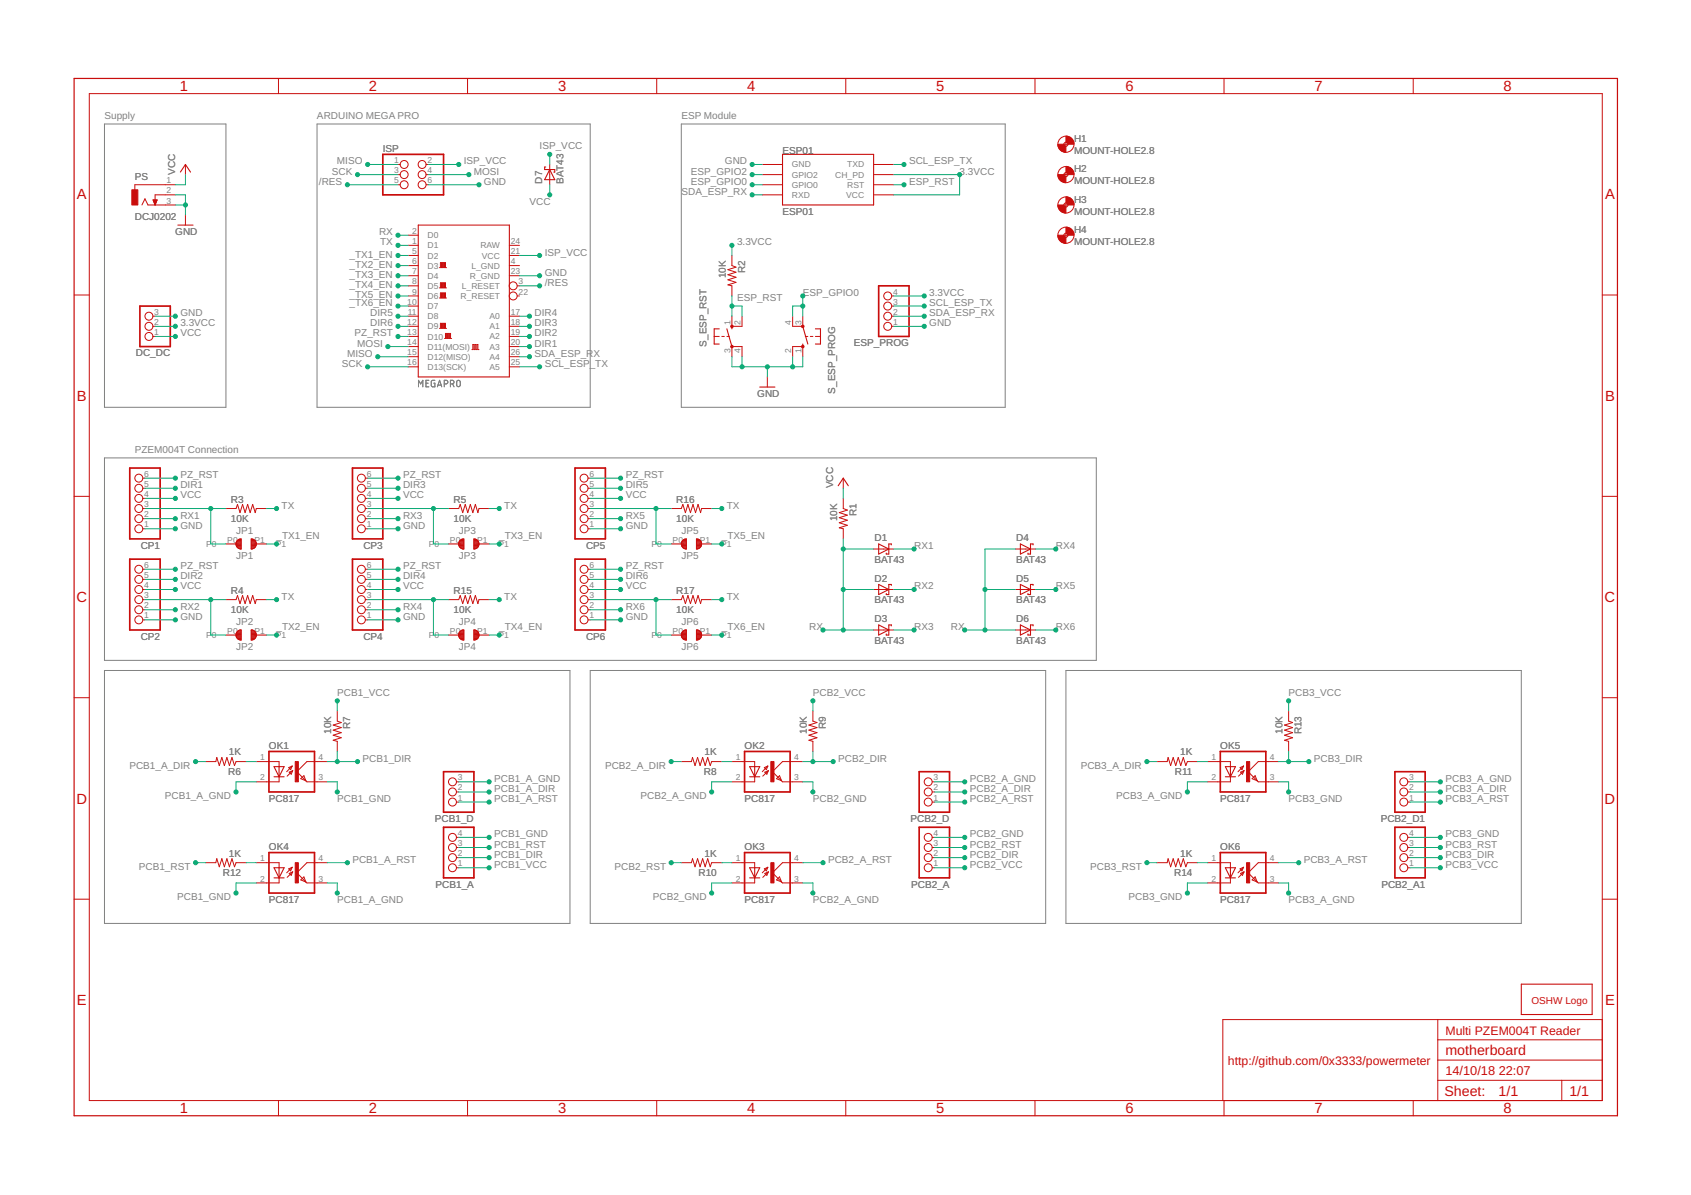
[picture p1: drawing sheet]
<svg xmlns="http://www.w3.org/2000/svg" width="297mm" height="210mm" viewBox="0 0 297 210" stroke-linecap="round" stroke-linejoin="round" font-family="sans-serif">
<g fill="none" stroke="#808080" stroke-width=".18">
<path d="M18.4 21.8h21.3v49.7h-21.3zM55.7 21.8h48v49.7h-48zM119.7 21.8h56.9v49.7h-56.9zM73.5 67.9v-1.1l.4 .6 .4-.6v1.1M74.8 67.3h.4M75.3 66.8h-.5v1.1h.5M76.4 66.8l-.6 .1v.8l.1 .2h.5v-.6h-.2M76.8 67.9l.4-1.1 .4 1.1M76.9 67.6h.6M78 67.4l.6-.1v-.4l-.6-.1v1.1M79.1 67.4l.6-.1 .1-.2-.2-.3h-.5v1.1M79.5 67.4l.3 .5"/>
<path d="M80.3 66.9l.3-.1 .3 .3v.5l-.3 .3-.4-.1zM18.4 80.4h174.2v35.6h-174.2zM18.4 117.8h81.7v44.4h-81.7zM103.7 117.8h80v44.4h-80zM187.2 117.8h80v44.4h-80z"/>
</g>
<g fill="none" stroke="#c90d0c" stroke-width=".18">
<path d="M15.7 16.4h265.8v176.9h-265.8zM48.9 13.8v2.6M82.1 13.8v2.6M115.4 13.8v2.6M148.6 13.8v2.6M181.8 13.8v2.6M215 13.8v2.6M248.2 13.8v2.6M24.9 36l.6-1.1 .5 1.1h4.8M26.9 35.1h.7l-.4 .9zM26.9 35.2h.7M27 35.3h.5"/>
<path d="M27 35.4h.5M27.1 35.5h.3M27.1 35.6h.3M27.1 35.7h.3M27.1 35.8h.2M27.2 35.8h.1M27.2 35.9h.1M27.2 36h.1M30.8 32.4h-7.1v.9M30.8 34.2h-3.6v1.8M32.6 28.9v1.8M32.6 37.8v1.7"/>
<path d="M69.9 28.9h.4M69.9 30.7h.4M69.9 32.4h.4M74.8 28.9h.4M74.8 30.7h.4M74.8 32.4h.4M96.6 28.9v3.5M133.9 28.9h3.6M133.9 30.7h3.6M133.9 32.4h3.6M133.9 34.2h3.6M153.5 28.9h3.5"/>
<path d="M153.5 30.7h3.5M153.5 32.4h3.5M153.5 34.2h3.5M186.9 30.7h.7M186.9 36h.7M186.9 25.3h.7M187.2 25v.7M187.2 30.3v.7M187.2 35.6v.7M13 51.8h2.7M26.8 55.5h.4M26.8 57.3h.4"/>
<path d="M26.8 59.1h.4M71.7 41.3h1.8M71.7 43.1h1.8M71.7 44.9h1.8M71.7 46.7h1.8M71.7 48.4h1.8M71.7 50.2h1.8M71.7 52h1.8M71.7 53.8h1.8M71.7 55.5h1.8M71.7 57.3h1.8M71.7 59.1h1.8"/>
<path d="M77.2 47h.2v-.9h.2v.9h.1v-.9h.2v.9h.2v-.9h.2v.9h.1M77.2 50.6h.2v-.9h.2v.9h.1v-.9h.2v.9h.2v-.9h.2v.9h.1M77.2 52.3h.2v-.8h.2v.8h.1v-.8h.2v.8h.2v-.8h.2v.8h.1M77.2 57.7h.2v-.9h.2v.9h.1v-.9h.2v.9h.2v-.9h.2v.9h.1M78.1 59.5h.2v-.9h.1v.9h.2v-.9h.2v.9h.2v-.9h.1v.9h.2M89.5 43.1h1.7M89.5 44.9h1.7M89.5 46.7h1.7M89.5 48.4h1.7M89.5 55.5h1.7M89.5 57.3h1.7M89.5 59.1h1.7"/>
<path d="M90.8 50.2h.4M90.8 52h.4M125.5 59.1h.8M126.8 59.1h.4M127.7 59.1h.4M128.6 55.5v1.8h1.7v-1.8M128.6 44.9v1.8l.7 .2-1.4 .5 1.4 .4-1.4 .5 1.4 .4-1.4 .4 1.4 .5-1.4 .4 .7 .2v1.8M139.2 55.5v1.8h1.8v-1.8M141.5 59.1h.4M142.3 59.1h.5M143.2 59.1h.9M156.6 52h.4"/>
<path d="M156.6 53.8h.4M156.6 55.5h.4M156.6 57.3h.4M186.9 41.3h.7M187.2 41v.7M281.5 51.8h2.6M71.7 60.9h1.8M71.7 62.7h1.8M71.7 64.4h1.8M82.9 61.4h.2v-.9h.1v.9h.2v-.9h.2v.9h.2v-.9h.1v.9h.2M89.5 60.9h1.7M89.5 62.7h1.7"/>
<path d="M89.5 64.4h1.7M128.6 62.7v-1.8h1.7v1.8M134.8 66.2v1.8M139.2 62.7v-1.8h1.8v1.8M13 87.2h2.7M25.1 92.9h.4M25.1 91.1h.4M25.1 89.3h.4M25.1 87.5h.4M25.1 85.8h.4M25.1 84h.4M25.1 100h.4"/>
<path d="M39.7 89.3h1.8l.2-.7 .5 1.4 .4-1.4 .5 1.4 .4-1.4 .4 1.4 .5-1.4 .4 1.4 .2-.7h1.8M64.2 92.9h.4M64.2 91.1h.4M64.2 89.3h.4M64.2 87.5h.4M64.2 85.8h.4M64.2 84h.4M64.2 100h.4M78.8 89.3h1.8l.2-.7 .5 1.4 .4-1.4 .5 1.4 .4-1.4 .5 1.4 .4-1.4 .4 1.4 .2-.7h1.8M103.3 92.9h.4M103.3 91.1h.4M103.3 89.3h.4"/>
<path d="M103.3 87.5h.4M103.3 85.8h.4M103.3 84h.4M103.3 100h.4M117.9 89.3h1.8l.3-.7 .4 1.4 .4-1.4 .5 1.4 .4-1.4 .5 1.4 .4-1.4 .5 1.4 .1-.7h1.8M148.1 84v1.8M148.1 87.5v1.8l.7 .3-1.4 .4 1.4 .5-1.4 .4 1.4 .5-1.4 .4 1.4 .5-1.4 .4 .7 .2v1.8M153.5 96.4h3.5M178.4 96.4h3.5M281.5 87.2h2.6M25.1 108.9h.4M25.1 107.1h.4"/>
<path d="M25.1 105.3h.4M25.1 103.5h.4M25.1 101.8h.4M39.7 105.3h1.8l.2-.7 .5 1.4 .4-1.4 .5 1.4 .4-1.4 .4 1.4 .5-1.4 .4 1.4 .2-.7h1.8M64.2 108.9h.4M64.2 107.1h.4M64.2 105.3h.4M64.2 103.5h.4M64.2 101.8h.4M78.8 105.3h1.8l.2-.7 .5 1.4 .4-1.4 .5 1.4 .4-1.4 .5 1.4 .4-1.4 .4 1.4 .2-.7h1.8M103.3 108.9h.4M103.3 107.1h.4"/>
<path d="M103.3 105.3h.4M103.3 103.5h.4M103.3 101.8h.4M117.9 105.3h1.8l.3-.7 .4 1.4 .4-1.4 .5 1.4 .4-1.4 .5 1.4 .4-1.4 .5 1.4 .1-.7h1.8M153.5 103.5h3.5M153.5 110.7h3.5M178.4 103.5h3.5M178.4 110.7h3.5M13 122.6h2.7M36.1 133.8h1.8l.2-.7 .4 1.4 .5-1.4 .4 1.4 .5-1.4 .4 1.4 .4-1.4 .5 1.4 .3-.7h1.7M45 133.8h4v.9M49 136.4v.9h-4"/>
<path d="M50.7 134.8l.6-.2-.2 .6zM50.8 135.6l.6-.2-.2 .6zM51.3 134.6l-.9 1M51.4 135.4l-1 .9M52.8 136.8l.6-.6 .3 .9zM57.5 133.8h-3.6l-1.8 1.8 1.8 1.7h3.6M59.2 124.9v1.8l.7 .2-1.4 .5 1.4 .4-1.4 .4 1.4 .5-1.4 .4 1.4 .5-1.4 .4 .7 .2v1.8M80.2 137.3h.4M80.2 139.1h.4M119.7 133.8h1.8l.1-.7 .5 1.4 .4-1.4 .5 1.4 .4-1.4 .5 1.4 .4-1.4 .5 1.4 .2-.7h1.8M128.6 133.8h4v.9M132.6 136.4v.9h-4"/>
<path d="M134.3 134.8l.6-.2-.3 .6zM134.3 135.6l.7-.2-.3 .6zM134.9 134.6l-1 1M135 135.4l-1 .9M136.4 136.8l.5-.6 .4 .9zM137.3 137.1l.2 .2h3.5M141 133.8h-3.5l-1.8 1.8 1.6 1.5M142.8 124.9v1.8l.7 .2-1.4 .5 1.4 .4-1.4 .4 1.4 .5-1.4 .4 1.4 .5-1.4 .4 .7 .2v1.8M163.7 137.3h.4M163.7 139.1h.4M203.2 133.8h1.8l.2-.7 .4 1.4 .5-1.4 .4 1.4 .5-1.4 .4 1.4 .5-1.4 .4 1.4 .3-.7h1.8M212.1 133.8h4v.9"/>
<path d="M216.1 136.4v.9h-4M217.8 134.8l.6-.2-.2 .6zM217.9 135.6l.6-.2-.3 .6zM218.4 134.6l-.9 1M218.5 135.4l-.9 .9M220.5 136.2l.3 .9-.9-.3zM224.6 133.8h-3.6l-1.8 1.8 1.8 1.7h3.6M226.4 124.9v1.8l.7 .2-1.5 .5 1.5 .4-1.5 .4 1.5 .5-1.5 .4 1.5 .5-1.5 .4 .8 .2v1.8M247.3 137.3h.4M247.3 139.1h.4M281.5 122.6h2.6M13 157.9h2.7"/>
<path d="M36.1 151.5h1.8l.2-.7 .4 1.5 .5-1.5 .4 1.5 .5-1.5 .4 1.5 .4-1.5 .5 1.5 .3-.8h1.7M45 151.5h4v.9M49 154.2v.9h-4M50.7 152.6l.6-.3-.2 .7zM50.8 153.4l.6-.3-.2 .7zM51.3 152.3l-.9 1M51.4 153.1l-1 1M52.8 154.6l.6-.6 .3 .9zM53.7 154.9l.2 .2h3.6M57.5 151.5h-3.6l-1.8 1.8 1.6 1.6M80.2 140.9h.4M80.2 152.4h.4"/>
<path d="M80.2 150.6h.4M80.2 148.9h.4M80.2 147.1h.4M119.7 151.5h1.8l.1-.7 .5 1.5 .4-1.5 .5 1.5 .4-1.5 .5 1.5 .4-1.5 .5 1.5 .2-.8h1.8M128.6 151.5h4v.9M132.6 154.2v.9h-4M134.3 152.6l.6-.3-.3 .7zM134.3 153.4l.7-.3-.3 .7zM134.9 152.3l-1 1M135 153.1l-1 1M136.9 154l.4 .9-.9-.3zM141 151.5h-3.5l-1.8 1.8 1.8 1.8h3.5"/>
<path d="M163.7 140.9h.4M163.7 152.4h.4M163.7 150.6h.4M163.7 148.9h.4M163.7 147.1h.4M203.2 151.5h1.8l.2-.7 .4 1.5 .5-1.5 .4 1.5 .5-1.5 .4 1.5 .5-1.5 .4 1.5 .3-.8h1.8M212.1 151.5h4v.9M216.1 154.2v.9h-4M217.8 152.6l.6-.3-.2 .7zM217.9 153.4l.6-.3-.3 .7zM218.4 152.3l-.9 1M218.5 153.1l-.9 1"/>
<path d="M219.9 154.6l.6-.6 .3 .9zM220.8 154.9l.2 .2h3.6M224.6 151.5h-3.6l-1.8 1.8 1.6 1.6M247.3 140.9h.4M247.3 152.4h.4M247.3 150.6h.4M247.3 148.9h.4M247.3 147.1h.4M281.5 157.9h2.6M252.6 179.1v14.2M281.5 179.1h-66.7v14.2M48.9 193.3v2.7"/>
<path d="M82.1 193.3v2.7M115.4 193.3v2.7M148.6 193.3v2.7M181.8 193.3v2.7M215 193.3v2.7M248.2 193.3v2.7M252.6 189.8h28.9M252.6 186.2h28.9M252.6 182.6h28.9M274.3 189.8v3.5"/>
<circle cx="71" cy="28.9" r=".7"/>
<circle cx="71" cy="32.4" r=".7"/>
<circle cx="71" cy="30.7" r=".7"/>
<circle cx="74.1" cy="28.9" r=".7"/>
<circle cx="74.1" cy="30.7" r=".7"/>
<circle cx="74.1" cy="32.4" r=".7"/>
<circle cx="187.2" cy="25.3" r="1.42"/>
<circle cx="187.2" cy="30.7" r="1.42"/>
<circle cx="187.2" cy="36" r="1.42"/>
<circle cx="187.2" cy="25.3" r=".36"/>
<circle cx="187.2" cy="30.7" r=".36"/>
<circle cx="187.2" cy="36" r=".36"/>
<circle cx="26.2" cy="55.5" r=".7"/>
<circle cx="26.2" cy="57.3" r=".7"/>
<circle cx="26.2" cy="59.1" r=".7"/>
<circle cx="90.1" cy="50.2" r=".7"/>
<circle cx="90.1" cy="52" r=".7"/>
<circle cx="155.9" cy="55.5" r=".7"/>
<circle cx="155.9" cy="52" r=".7"/>
<circle cx="155.9" cy="57.3" r=".7"/>
<circle cx="155.9" cy="53.8" r=".7"/>
<circle cx="187.2" cy="41.3" r="1.42"/>
<circle cx="187.2" cy="41.3" r=".36"/>
<circle cx="24.4" cy="91.1" r=".7"/>
<circle cx="24.4" cy="100" r=".7"/>
<circle cx="24.4" cy="89.3" r=".7"/>
<circle cx="24.4" cy="92.9" r=".7"/>
<circle cx="24.4" cy="87.5" r=".7"/>
<circle cx="24.4" cy="84" r=".7"/>
<circle cx="24.4" cy="85.8" r=".7"/>
<circle cx="63.5" cy="100" r=".7"/>
<circle cx="63.5" cy="91.1" r=".7"/>
<circle cx="63.5" cy="92.9" r=".7"/>
<circle cx="63.5" cy="87.5" r=".7"/>
<circle cx="63.5" cy="89.3" r=".7"/>
<circle cx="63.5" cy="84" r=".7"/>
<circle cx="63.5" cy="85.8" r=".7"/>
<circle cx="102.6" cy="91.1" r=".7"/>
<circle cx="102.6" cy="100" r=".7"/>
<circle cx="102.6" cy="87.5" r=".7"/>
<circle cx="102.6" cy="92.9" r=".7"/>
<circle cx="102.6" cy="89.3" r=".7"/>
<circle cx="102.6" cy="85.8" r=".7"/>
<circle cx="102.6" cy="84" r=".7"/>
<circle cx="24.4" cy="108.9" r=".7"/>
<circle cx="24.4" cy="101.8" r=".7"/>
<circle cx="24.4" cy="105.3" r=".7"/>
<circle cx="24.4" cy="107.1" r=".7"/>
<circle cx="24.4" cy="103.5" r=".7"/>
<circle cx="63.5" cy="105.3" r=".7"/>
<circle cx="63.5" cy="103.5" r=".7"/>
<circle cx="63.5" cy="108.9" r=".7"/>
<circle cx="63.5" cy="107.1" r=".7"/>
<circle cx="63.5" cy="101.8" r=".7"/>
<circle cx="102.6" cy="108.9" r=".7"/>
<circle cx="102.6" cy="105.3" r=".7"/>
<circle cx="102.6" cy="103.5" r=".7"/>
<circle cx="102.6" cy="107.1" r=".7"/>
<circle cx="102.6" cy="101.8" r=".7"/>
<circle cx="79.5" cy="139.1" r=".7"/>
<circle cx="79.5" cy="137.3" r=".7"/>
<circle cx="163" cy="139.1" r=".7"/>
<circle cx="163" cy="137.3" r=".7"/>
<circle cx="246.6" cy="139.1" r=".7"/>
<circle cx="246.6" cy="137.3" r=".7"/>
<circle cx="79.5" cy="147.1" r=".7"/>
<circle cx="79.5" cy="152.4" r=".7"/>
<circle cx="79.5" cy="140.9" r=".7"/>
<circle cx="79.5" cy="150.6" r=".7"/>
<circle cx="79.5" cy="148.9" r=".7"/>
<circle cx="163" cy="152.4" r=".7"/>
<circle cx="163" cy="140.9" r=".7"/>
<circle cx="163" cy="147.1" r=".7"/>
<circle cx="163" cy="148.9" r=".7"/>
<circle cx="163" cy="150.6" r=".7"/>
<circle cx="246.6" cy="148.9" r=".7"/>
<circle cx="246.6" cy="152.4" r=".7"/>
<circle cx="246.6" cy="150.6" r=".7"/>
<circle cx="246.6" cy="147.1" r=".7"/>
<circle cx="246.6" cy="140.9" r=".7"/>
</g>
<path d="M13 13.8h271.1v182.2h-271.1z" fill="none" stroke="#c90d0c" stroke-width=".21"/>
<g fill="none" stroke="#c90d0c" stroke-width=".19">
<path d="M31.2 39.5h2.7M31.7 30.2l.9-1.3 .9 1.3M73.5 39.5h16v26.7h-16zM95.9 29.3h-.2v.5h1.8v.4h-.2M96.6 29.8l.9 1.8h-1.8zM137.5 27.1h16v8.9h-16zM126.3 57.8h-.8v2.6h.8M127.7 57.8l.9 3.1M128.6 57.3v.5M141 57.3l.9 3.1M143.2 57.8h.9v2.6h-.9M133.5 68h2.6"/>
<path d="M141 60.4v.5M39.7 95.5h2.1M41.5 95.7a.91 .91 0 0 1 .9-1v1.7l-.6-.2-.3-.4M41.5 95.7v.1M41.5 95.7h.9M41.5 95.5h.9M41.5 95.4h.9M41.5 95.8h.9M41.5 95.2h.9M41.6 95.9h.8M41.6 95.1h.8M41.7 96.1h.7"/>
<path d="M41.7 94.9h.7M41.8 96.2h.6M41.9 94.8h.5M42.1 96.4h.3M44.1 96.4h.3M44.1 96.2h.6M44.1 96.1h.7M44.1 95.9h.8M44.1 95.8h.9M44.1 95.7h.9M44.1 95.5h.9M44.1 95.4h.9"/>
<path d="M44.1 95.2h.9M44.1 95.1h.8M44.1 94.9h.7M44.1 94.8h.5M44.7 95.5h2.1M45 95.4l-.3-.5-.6-.2v1.7l.6-.2 .3-.4M45 95.4v.3M45 95.7v.1M78.8 95.5h2.1M80.6 95.7h.9M80.6 95.5h.9M80.6 95.4h.9"/>
<path d="M80.6 95.4l.2-.4 .4-.3h.3v1.7l-.6-.2-.3-.4M80.6 95.7v.1M80.6 95.4v.3M80.6 95.8h.9M80.6 95.2h.9M80.7 95.9h.8M80.7 95.1h.8M80.8 96.1h.7M80.8 94.9h.7M80.9 96.2h.6M81 94.8h.5M81.2 96.4h.3"/>
<path d="M83.2 96.4h.3M83.2 96.2h.6M83.2 96.1h.7M83.2 95.9h.8M83.2 95.8h.9M83.2 95.7h.9M83.2 95.5h.9M83.2 95.4h.9M83.2 95.2h.9M83.2 95.1h.8M83.2 94.9h.7M83.2 94.8h.5"/>
<path d="M83.7 94.8l-.5-.1v1.7l.6-.2 .3-.4M83.7 94.8l.4 .6M83.8 95.5h2.1M84.1 95.4v.3M84.1 95.7v.1M117.9 95.5h2.1M119.7 95.5h.9M119.7 95.7h.9M119.7 95.4h.9M119.7 95.4v.3M119.7 95.8h.9M119.7 95.2h.9"/>
<path d="M119.8 95.9h.8M119.8 95.1h.8M119.9 96.1h.7M119.9 94.9h.7M120 96.2h.6M120.1 94.8h.5M120.1 94.8l.5-.1v1.7a.88 .88 0 0 1-.9-.7M120.1 94.8l-.4 .6M120.3 96.4h.3M122.3 96.4h.3M122.3 96.2h.6M122.3 96.1h.7"/>
<path d="M122.3 95.9h.8M122.3 95.8h.9M122.3 95.7h.9M122.3 95.5h.9M122.3 95.4h.9M122.3 95.2h.9M122.3 95.1h.8M122.3 94.9h.7M122.3 94.8h.5M122.9 95.5h2.1M123.2 95.4l-.3-.5-.6-.2v1.7l.6-.2 .3-.4M123.2 95.4v.3"/>
<path d="M123.2 95.7v.1M147.2 85.3l.9-1.3 .9 1.3M154.3 95.5l1.8 .9-1.8 .9zM156.6 95.7v-.2h-.5v1.8h-.4v-.1M179.2 95.5l1.8 .9-1.8 .9zM181.5 95.7v-.2h-.5v1.8h-.4v-.1M39.7 111.5h2.1M41.5 111.6h.9M41.5 111.4h.9M41.5 111.7h.9M41.5 111.3h.9M41.5 111.9h.9"/>
<path d="M41.6 111.1h.8M41.6 112h.8M41.7 111h.7M41.7 112.2h.7M41.8 110.9l.6-.2v1.7a.88 .88 0 0 1-.9-.5 .88 .88 0 0 1 .3-1zM41.8 110.8h.6M41.9 112.3h.5M42.1 110.7h.3M44.1 112.3h.5M44.1 112.2h.7M44.1 112h.8M44.1 111.9h.9"/>
<path d="M44.1 111.7h.9M44.1 111.6h.9M44.1 111.4h.9M44.1 111.3h.9M44.1 111.1h.8M44.1 111h.7M44.1 110.8h.6M44.1 110.7h.3M44.4 110.7h-.3v1.7l.5-.1M44.4 110.7a.9 .9 0 0 1 .6 1.1M44.7 111.5h2.1M45 111.8l-.4 .5"/>
<path d="M78.8 111.5h2.1M80.6 111.6h.9M80.6 111.4h.9M80.6 111.7h.9M80.6 111.3h.9M80.6 111.8l.4 .5M80.6 111.9h.9M80.7 111.1h.8M80.7 112h.8M80.8 111h.7M80.8 112.2h.7M80.9 110.8h.6"/>
<path d="M81 112.3h.5M81.2 110.7h.3v1.7l-.5-.1M81.2 110.7l-.6 .5v.6M81.2 110.7h.3M83.2 112.3h.5M83.2 112.2h.7M83.2 112h.8M83.2 111.9h.9M83.2 111.7h.9M83.2 111.6h.9M83.2 111.4h.9M83.2 111.3h.9"/>
<path d="M83.2 111.1h.8M83.2 111h.7M83.2 110.8h.6M83.2 110.7h.3M83.5 110.7h-.3v1.7l.5-.1M83.5 110.7a.9 .9 0 0 1 .6 1.1M83.8 111.5h2.1M84.1 111.8l-.4 .5M117.9 111.5h2.1M119.7 111.6h.9M119.7 111.7h.9M119.7 111.4h.9"/>
<path d="M119.7 111.3h.9M119.7 111.9h.9M119.7 111.8l.4 .5M119.8 111.1h.8M119.8 112h.8M119.9 111h.7M120 112.2h.6M120 110.8h.6M120.1 112.3h.5M120.3 110.7h.3v1.7l-.5-.1M120.3 110.7h.3M120.3 110.7a.9 .9 0 0 0-.6 1.1"/>
<path d="M122.3 112.3h.5M122.3 112.2h.7M122.3 112h.8M122.3 111.9h.9M122.3 111.7h.9M122.3 111.6h.9M122.3 111.4h.9M122.3 111.3h.9M122.3 111.1h.8M122.3 111h.7M122.3 110.8h.6M122.3 110.7h.3"/>
<path d="M122.7 110.7h-.4v1.7l.5-.1M122.7 110.7a.9 .9 0 0 1 .5 1.1M122.9 111.5h2.1M123.2 111.8l-.4 .5M154.3 102.7l1.8 .8-1.8 .9zM154.3 109.8l1.8 .9-1.8 .8zM156.6 102.8v-.1h-.5v1.7h-.4v-.2M156.6 109.9v-.1h-.5v1.7h-.4v-.1M179.2 102.7l1.8 .8-1.8 .9zM179.2 109.8l1.8 .9-1.8 .8zM181.5 102.8v-.1h-.5v1.7h-.4v-.2M181.5 109.9v-.1h-.5v1.7h-.4v-.1"/>
<path d="M48.1 134.7h1.8l-.9 1.7zM48.1 136.4h1.8M49 134.7v1.7M131.7 136.4h1.8M131.7 134.7h1.8l-.9 1.7zM132.6 134.7v1.7M215.2 136.4h1.8M215.2 134.7h1.8l-.9 1.7zM216.1 134.7v1.7M48.1 152.4h1.8l-.9 1.8zM48.1 154.2h1.8M49 152.4v1.8"/>
<path d="M131.7 154.2h1.8M131.7 152.4h1.8l-.9 1.8zM132.6 152.4v1.8M215.2 154.2h1.8M215.2 152.4h1.8l-.9 1.8zM216.1 152.4v1.8M267.2 172.9h12.5v5.3h-12.5z"/>
</g>
<g fill="none" stroke="#c90d0c" stroke-width=".3">
<path d="M67.2 27.1h10.7v7.1h-10.7zM24.6 53.8h5.3v7.1h-5.3zM154.3 50.2h5.4v8.9h-5.4zM22.8 82.2h5.3v12.5h-5.3zM22.8 98.2h5.3v12.5h-5.3zM61.9 82.2h5.3v12.5h-5.3zM61.9 98.2h5.3v12.5h-5.3zM101 82.2h5.3v12.5h-5.3zM101 98.2h5.3v12.5h-5.3zM47.2 132h8v7.1h-8zM77.9 135.6h5.3v7.1h-5.3zM130.8 132h8v7.1h-8z"/>
<path d="M161.5 135.6h5.3v7.1h-5.3zM214.4 132h8v7.1h-8zM245 135.6h5.3v7.1h-5.3zM47.2 149.8h8v7.1h-8zM77.9 145.3h5.3v8.9h-5.3zM130.8 149.8h8v7.1h-8zM161.5 145.3h5.3v8.9h-5.3zM214.4 149.8h8v7.1h-8zM245 145.3h5.3v8.9h-5.3z"/>
</g>
<g fill="#c90d0c" stroke="#c90d0c" stroke-width=".18">
<path d="M23.2 33.3h1v2.7h-1z"/>
<path d="M51.9 133.8h.5v3.5h-.5z"/>
<path d="M51.9 151.5h.5v3.6h-.5z"/>
<path d="M135.4 133.8h.6v3.5h-.6z"/>
<path d="M135.4 151.5h.6v3.6h-.6z"/>
<path d="M219 133.8h.5v3.5h-.5z"/>
<path d="M219 151.5h.5v3.6h-.5z"/>
</g>
<g fill="#c90d0c" stroke="#c90d0c" stroke-width=".18">
<path d="M128.4 60.7h.3v.3h-.3z" fill-rule="evenodd"/>
<path d="M128.4 57.2h.3v.3h-.3z" fill-rule="evenodd"/>
<path d="M140.8 57.2h.4v.3h-.4z" fill-rule="evenodd"/>
<path d="M140.8 60.7h.4v.3h-.4z" fill-rule="evenodd"/>
<path d="M187.2 23.9a1.41 1.41 0 0 1 1.5 1.4h-1.1l-.1-.2-.3-.1z" fill-rule="evenodd"/>
<path d="M185.8 25.3h1.1l.1 .3 .2 .1v1.1a1.41 1.41 0 0 1-1.4-1.5z" fill-rule="evenodd"/>
<path d="M187.2 29.2a1.41 1.41 0 0 1 1.5 1.5h-1.1l-.1-.3-.3-.1z" fill-rule="evenodd"/>
<path d="M185.8 30.7h1.1l.1 .2 .2 .1v1.1a1.41 1.41 0 0 1-1.4-1.4z" fill-rule="evenodd"/>
<path d="M187.2 34.6a1.41 1.41 0 0 1 1.5 1.4h-1.1l-.1-.2-.3-.2z" fill-rule="evenodd"/>
<path d="M185.8 36h1.1l.1 .2 .2 .1v1.1a1.41 1.41 0 0 1-1.4-1.4z" fill-rule="evenodd"/>
<path d="M187.2 39.9a1.41 1.41 0 0 1 1.5 1.4h-1.1l-.1-.2-.3-.1z" fill-rule="evenodd"/>
<path d="M185.8 41.3h1.1l.1 .3 .2 .1v1.1a1.41 1.41 0 0 1-1.4-1.5z" fill-rule="evenodd"/>
</g>
<g fill="none" stroke="#0dab76" stroke-width=".18">
<path d="M30.8 34.2h1.8v3.6M30.8 36h1.8M32.6 30.7v1.7h-1.8M61 32.4h8.9M62.8 30.7h7.1M64.6 28.9h5.3M75.2 32.4h8.9M75.2 28.9h5.4M75.2 30.7h7.2M96.6 27.1v1.8M96.6 32.4v1.8M132.1 32.4h1.8"/>
<path d="M132.1 28.9h1.8M132.1 34.2h1.8M132.1 30.7h1.8M157 32.4h1.8M157 28.9h1.8M157 30.7h11.6v3.5h-11.6M27.2 59.1h3.6M27.2 55.5h3.6M27.2 57.3h3.6M69.9 59.1h1.8M69.9 48.4h1.8M69.9 55.5h1.8"/>
<path d="M69.9 57.3h1.8M69.9 50.2h1.8M69.9 41.3h1.8M69.9 43.1h1.8M69.9 53.8h1.8M69.9 52h1.8M69.9 44.9h1.8M69.9 46.7h1.8M91.2 59.1h1.8M91.2 48.4h3.6M91.2 55.5h1.8M91.2 57.3h1.8"/>
<path d="M91.2 50.2h3.6M91.2 44.9h3.6M128.6 53.8h1.7v1.7M128.6 43.1v1.8M128.6 52v3.5M141 53.8h-1.8v1.7M141 52v3.5M157 55.5h5.3M157 57.3h5.3M157 53.8h5.3M157 52h5.3M64.6 64.4h7.1"/>
<path d="M66.4 62.7h5.3M68.1 60.9h3.6M91.2 64.4h3.6M91.2 62.7h1.8M91.2 60.9h1.8M128.6 62.7v1.7h12.4v-1.7M130.3 62.7v1.7M134.8 64.4v1.8M139.2 62.7v1.7M25.5 87.5h5.3M25.5 92.9h5.3M25.5 89.3h14.2"/>
<path d="M25.5 91.1h5.3M25.5 85.8h5.3M25.5 84h5.3M25.5 100h5.3M37 89.3v6.2h2.7M46.8 89.3h1.8M46.8 95.5h1.8M64.6 87.5h5.3M64.6 92.9h5.3M64.6 89.3h14.2M64.6 91.1h5.3M64.6 85.8h5.3"/>
<path d="M64.6 84h5.3M64.6 100h5.3M76.1 89.3v6.2h2.7M85.9 89.3h1.8M85.9 95.5h1.8M103.7 87.5h5.3M103.7 92.9h5.3M103.7 89.3h14.2M103.7 91.1h5.3M103.7 85.8h5.3M103.7 84h5.3M103.7 100h5.3"/>
<path d="M115.2 89.3v6.2h2.7M125 89.3h1.8M125 95.5h1.8M148.1 85.8v1.7M148.1 94.7v16M148.1 96.4h5.4M157 96.4h3.6M178.4 96.4h-5.4v14.3M181.9 96.4h3.6M25.5 103.5h5.3M25.5 108.9h5.3M25.5 105.3h14.2"/>
<path d="M25.5 107.1h5.3M25.5 101.8h5.3M37 105.3v6.2h2.7M46.8 105.3h1.8M46.8 111.5h1.8M64.6 103.5h5.3M64.6 108.9h5.3M64.6 105.3h14.2M64.6 107.1h5.3M64.6 101.8h5.3M76.1 105.3v6.2h2.7M85.9 105.3h1.8"/>
<path d="M85.9 111.5h1.8M103.7 103.5h5.3M103.7 108.9h5.3M103.7 105.3h14.2M103.7 107.1h5.3M103.7 101.8h5.3M115.2 105.3v6.2h2.7M125 105.3h1.8M125 111.5h1.8M144.6 110.7h8.9M148.1 103.5h5.4M157 103.5h3.6"/>
<path d="M157 110.7h3.6M169.5 110.7h8.9M173 103.5h5.4M181.9 103.5h3.6M181.9 110.7h3.6M34.4 133.8h1.7M43.2 133.8h1.8M45 137.3h-3.5v1.8M57.5 133.8h5.3M57.5 137.3h1.7v1.8M59.2 123.1v1.8M59.2 132v1.8"/>
<path d="M80.6 139.1h5.3M80.6 137.3h5.3M117.9 133.8h1.8M126.8 133.8h1.8M128.6 137.3h-3.6v1.8M141 133.8h5.3M141 137.3h1.8v1.8M142.8 123.1v1.8M142.8 132v1.8M164.1 139.1h5.4M164.1 137.3h5.4M201.5 133.8h1.7"/>
<path d="M210.4 133.8h1.7M212.1 137.3h-3.5v1.8M224.6 133.8h5.3M224.6 137.3h1.8v1.8M226.4 123.1v1.8M226.4 132v1.8M247.7 139.1h5.3M247.7 137.3h5.3M34.4 151.5h1.7M43.2 151.5h1.8M45 155.1h-3.5v1.8M57.5 155.1h1.7v1.8"/>
<path d="M57.5 151.5h3.5M80.6 150.6h5.3M80.6 148.9h5.3M80.6 152.4h5.3M80.6 147.1h5.3M80.6 140.9h5.3M117.9 151.5h1.8M126.8 151.5h1.8M128.6 155.1h-3.6v1.8M141 155.1h1.8v1.8M141 151.5h3.6M164.1 150.6h5.4"/>
<path d="M164.1 148.9h5.4M164.1 152.4h5.4M164.1 147.1h5.4M164.1 140.9h5.4M201.5 151.5h1.7M210.4 151.5h1.7M212.1 155.1h-3.5v1.8M224.6 155.1h1.8v1.8M224.6 151.5h3.5M247.7 150.6h5.3M247.7 148.9h5.3M247.7 152.4h5.3"/>
<path d="M247.7 147.1h5.3M247.7 140.9h5.3"/>
</g>
<g fill="#0dab76" stroke="#0dab76" stroke-width=".18">
<circle cx="30.8" cy="59.1" r=".36"/>
<circle cx="30.8" cy="87.5" r=".36"/>
<circle cx="30.8" cy="103.5" r=".36"/>
<circle cx="69.9" cy="87.5" r=".36"/>
<circle cx="96.6" cy="34.2" r=".36"/>
<circle cx="69.9" cy="103.5" r=".36"/>
<circle cx="109" cy="87.5" r=".36"/>
<circle cx="109" cy="103.5" r=".36"/>
<circle cx="94.8" cy="48.4" r=".36"/>
<circle cx="84.1" cy="32.4" r=".36"/>
<circle cx="132.1" cy="28.9" r=".36"/>
<circle cx="30.8" cy="55.5" r=".36"/>
<circle cx="32.6" cy="36" r=".36"/>
<circle cx="134.8" cy="64.4" r=".36"/>
<circle cx="139.2" cy="64.4" r=".36"/>
<circle cx="130.3" cy="64.4" r=".36"/>
<circle cx="30.8" cy="92.9" r=".36"/>
<circle cx="30.8" cy="108.9" r=".36"/>
<circle cx="69.9" cy="92.9" r=".36"/>
<circle cx="162.3" cy="57.3" r=".36"/>
<circle cx="69.9" cy="108.9" r=".36"/>
<circle cx="109" cy="92.9" r=".36"/>
<circle cx="109" cy="108.9" r=".36"/>
<circle cx="64.6" cy="28.9" r=".36"/>
<circle cx="66.4" cy="62.7" r=".36"/>
<circle cx="62.8" cy="30.7" r=".36"/>
<circle cx="64.6" cy="64.4" r=".36"/>
<circle cx="61" cy="32.4" r=".36"/>
<circle cx="94.8" cy="50.2" r=".36"/>
<circle cx="82.4" cy="30.7" r=".36"/>
<circle cx="68.1" cy="60.9" r=".36"/>
<circle cx="69.9" cy="41.3" r=".36"/>
<circle cx="144.6" cy="110.7" r=".36"/>
<circle cx="148.1" cy="96.4" r=".36"/>
<circle cx="148.1" cy="103.5" r=".36"/>
<circle cx="148.1" cy="110.7" r=".36"/>
<circle cx="169.5" cy="110.7" r=".36"/>
<circle cx="173" cy="103.5" r=".36"/>
<circle cx="173" cy="110.7" r=".36"/>
<circle cx="69.9" cy="43.1" r=".36"/>
<circle cx="48.6" cy="89.3" r=".36"/>
<circle cx="48.6" cy="105.3" r=".36"/>
<circle cx="87.7" cy="89.3" r=".36"/>
<circle cx="87.7" cy="105.3" r=".36"/>
<circle cx="126.8" cy="89.3" r=".36"/>
<circle cx="126.8" cy="105.3" r=".36"/>
<circle cx="160.6" cy="96.4" r=".36"/>
<circle cx="30.8" cy="91.1" r=".36"/>
<circle cx="160.6" cy="103.5" r=".36"/>
<circle cx="30.8" cy="107.1" r=".36"/>
<circle cx="160.6" cy="110.7" r=".36"/>
<circle cx="69.9" cy="91.1" r=".36"/>
<circle cx="30.8" cy="85.8" r=".36"/>
<circle cx="93" cy="60.9" r=".36"/>
<circle cx="69.9" cy="59.1" r=".36"/>
<circle cx="30.8" cy="84" r=".36"/>
<circle cx="30.8" cy="100" r=".36"/>
<circle cx="69.9" cy="84" r=".36"/>
<circle cx="69.9" cy="100" r=".36"/>
<circle cx="109" cy="84" r=".36"/>
<circle cx="109" cy="100" r=".36"/>
<circle cx="30.8" cy="101.8" r=".36"/>
<circle cx="93" cy="59.1" r=".36"/>
<circle cx="69.9" cy="85.8" r=".36"/>
<circle cx="93" cy="57.3" r=".36"/>
<circle cx="132.1" cy="30.7" r=".36"/>
<circle cx="132.1" cy="34.2" r=".36"/>
<circle cx="93" cy="62.7" r=".36"/>
<circle cx="162.3" cy="55.5" r=".36"/>
<circle cx="158.8" cy="28.9" r=".36"/>
<circle cx="94.8" cy="64.4" r=".36"/>
<circle cx="162.3" cy="53.8" r=".36"/>
<circle cx="168.6" cy="30.7" r=".36"/>
<circle cx="30.8" cy="57.3" r=".36"/>
<circle cx="128.6" cy="43.1" r=".36"/>
<circle cx="162.3" cy="52" r=".36"/>
<circle cx="128.6" cy="53.8" r=".36"/>
<circle cx="158.8" cy="32.4" r=".36"/>
<circle cx="141" cy="53.8" r=".36"/>
<circle cx="141" cy="52" r=".36"/>
<circle cx="132.1" cy="32.4" r=".36"/>
<circle cx="48.6" cy="95.5" r=".36"/>
<circle cx="69.9" cy="44.9" r=".36"/>
<circle cx="48.6" cy="111.5" r=".36"/>
<circle cx="69.9" cy="46.7" r=".36"/>
<circle cx="87.7" cy="95.5" r=".36"/>
<circle cx="69.9" cy="48.4" r=".36"/>
<circle cx="37" cy="89.3" r=".36"/>
<circle cx="37" cy="105.3" r=".36"/>
<circle cx="76.1" cy="89.3" r=".36"/>
<circle cx="59.2" cy="133.8" r=".36"/>
<circle cx="62.8" cy="133.8" r=".36"/>
<circle cx="85.9" cy="150.6" r=".36"/>
<circle cx="34.4" cy="133.8" r=".36"/>
<circle cx="85.9" cy="139.1" r=".36"/>
<circle cx="41.5" cy="139.1" r=".36"/>
<circle cx="59.2" cy="156.9" r=".36"/>
<circle cx="85.9" cy="137.3" r=".36"/>
<circle cx="34.4" cy="151.5" r=".36"/>
<circle cx="85.9" cy="148.9" r=".36"/>
<circle cx="59.2" cy="123.1" r=".36"/>
<circle cx="85.9" cy="152.4" r=".36"/>
<circle cx="59.2" cy="139.1" r=".36"/>
<circle cx="41.5" cy="156.9" r=".36"/>
<circle cx="85.9" cy="147.1" r=".36"/>
<circle cx="61" cy="151.5" r=".36"/>
<circle cx="85.9" cy="140.9" r=".36"/>
<circle cx="80.6" cy="28.9" r=".36"/>
<circle cx="94.8" cy="44.9" r=".36"/>
<circle cx="96.6" cy="27.1" r=".36"/>
<circle cx="142.8" cy="123.1" r=".36"/>
<circle cx="169.5" cy="152.4" r=".36"/>
<circle cx="142.8" cy="133.8" r=".36"/>
<circle cx="146.3" cy="133.8" r=".36"/>
<circle cx="169.5" cy="150.6" r=".36"/>
<circle cx="142.8" cy="139.1" r=".36"/>
<circle cx="125" cy="156.9" r=".36"/>
<circle cx="169.5" cy="147.1" r=".36"/>
<circle cx="117.9" cy="133.8" r=".36"/>
<circle cx="169.5" cy="139.1" r=".36"/>
<circle cx="125" cy="139.1" r=".36"/>
<circle cx="142.8" cy="156.9" r=".36"/>
<circle cx="169.5" cy="137.3" r=".36"/>
<circle cx="117.9" cy="151.5" r=".36"/>
<circle cx="169.5" cy="148.9" r=".36"/>
<circle cx="144.6" cy="151.5" r=".36"/>
<circle cx="169.5" cy="140.9" r=".36"/>
<circle cx="201.5" cy="133.8" r=".36"/>
<circle cx="253" cy="139.1" r=".36"/>
<circle cx="208.6" cy="139.1" r=".36"/>
<circle cx="226.4" cy="156.9" r=".36"/>
<circle cx="253" cy="137.3" r=".36"/>
<circle cx="226.4" cy="139.1" r=".36"/>
<circle cx="208.6" cy="156.9" r=".36"/>
<circle cx="253" cy="147.1" r=".36"/>
<circle cx="226.4" cy="133.8" r=".36"/>
<circle cx="229.9" cy="133.8" r=".36"/>
<circle cx="253" cy="150.6" r=".36"/>
<circle cx="226.4" cy="123.1" r=".36"/>
<circle cx="253" cy="152.4" r=".36"/>
<circle cx="201.5" cy="151.5" r=".36"/>
<circle cx="253" cy="148.9" r=".36"/>
<circle cx="228.1" cy="151.5" r=".36"/>
<circle cx="253" cy="140.9" r=".36"/>
<circle cx="76.1" cy="105.3" r=".36"/>
<circle cx="115.2" cy="89.3" r=".36"/>
<circle cx="115.2" cy="105.3" r=".36"/>
<circle cx="185.5" cy="96.4" r=".36"/>
<circle cx="69.9" cy="107.1" r=".36"/>
<circle cx="185.5" cy="103.5" r=".36"/>
<circle cx="109" cy="91.1" r=".36"/>
<circle cx="185.5" cy="110.7" r=".36"/>
<circle cx="109" cy="107.1" r=".36"/>
<circle cx="69.9" cy="101.8" r=".36"/>
<circle cx="93" cy="55.5" r=".36"/>
<circle cx="87.7" cy="111.5" r=".36"/>
<circle cx="69.9" cy="50.2" r=".36"/>
<circle cx="109" cy="85.8" r=".36"/>
<circle cx="69.9" cy="55.5" r=".36"/>
<circle cx="126.8" cy="95.5" r=".36"/>
<circle cx="69.9" cy="52" r=".36"/>
<circle cx="126.8" cy="111.5" r=".36"/>
<circle cx="69.9" cy="53.8" r=".36"/>
<circle cx="109" cy="101.8" r=".36"/>
<circle cx="69.9" cy="57.3" r=".36"/>
</g>
<g font-size="2.6" fill="#c90d0c">
<text x="31.6" y="16">1</text>
<text x="64.8" y="16">2</text>
<text x="98" y="16">3</text>
<text x="131.2" y="16">4</text>
<text x="164.5" y="16">5</text>
<text x="197.7" y="16">6</text>
<text x="230.9" y="16">7</text>
<text x="264.1" y="16">8</text>
<text x="13.5" y="35">A</text>
<text x="281.9" y="35">A</text>
<text x="13.5" y="70.4">B</text>
<text x="281.9" y="70.4">B</text>
<text x="13.4" y="105.8">C</text>
<text x="281.9" y="105.8">C</text>
<text x="13.4" y="141.2">D</text>
<text x="281.9" y="141.2">D</text>
<text x="13.5" y="176.5">E</text>
<text x="281.9" y="176.5">E</text>
<text x="31.6" y="195.6">1</text>
<text x="64.8" y="195.6">2</text>
<text x="98" y="195.6">3</text>
<text x="131.2" y="195.6">4</text>
<text x="164.5" y="195.6">5</text>
<text x="197.7" y="195.6">6</text>
<text x="230.9" y="195.6">7</text>
<text x="264.1" y="195.6">8</text>
</g>
<g font-size="2.5" fill="#c90d0c">
<text x="253.9" y="185.3">motherboard</text>
<text x="253.7" y="192.5">Sheet:</text>
<text x="263.2" y="192.4">1/1</text>
<text x="275.7" y="192.4">1/1</text>
</g>
<g font-size="2.2" fill="#c90d0c">
<text x="253.9" y="181.8">Multi PZEM004T Reader</text>
<text x="215.7" y="187.1">http://github.com/0x3333/powermeter</text>
<text x="253.9" y="188.9">14/10/18</text>
<text x="263.3" y="188.9">22:07</text>
</g>
<g font-size="1.8" fill="#808080">
<text x="18.4" y="20.9">Supply</text>
<text x="55.7" y="20.9">ARDUINO MEGA PRO</text>
<text x="119.7" y="20.9">ESP Module</text>
<text x="59.2" y="28.9">MISO</text>
<text x="67.2" y="26.7">ISP</text>
<text x="81.5" y="28.9">ISP_VCC</text>
<text x="94.8" y="26.2">ISP_VCC</text>
<text x="127.3" y="28.9">GND</text>
<text x="137.5" y="27.1">ESP01</text>
<text x="159.7" y="28.9">SCL_ESP_TX</text>
<text x="188.7" y="27.1">MOUNT-HOLE2.8</text>
<text x="188.7" y="24.9">H1</text>
<text x="23.7" y="31.5">PS</text>
<text x="30.8" y="30.7" transform="rotate(-90 30.8 30.7)">VCC</text>
<text x="56" y="32.4">/RES</text>
<text x="58.3" y="30.7">SCK</text>
<text x="83.2" y="30.7">MOSI</text>
<text x="85" y="32.4">GND</text>
<text x="93" y="36">VCC</text>
<text x="95.2" y="32.3" transform="rotate(-90 95.2 32.3)">D7</text>
<text x="99" y="32.3" transform="rotate(-90 99 32.3)">BAT43</text>
<text x="119.7" y="34.2">SDA_ESP_RX</text>
<text x="121.4" y="30.7">ESP_GPIO2</text>
<text x="121.4" y="32.4">ESP_GPIO0</text>
<text x="159.7" y="32.4">ESP_RST</text>
<text x="168.6" y="30.7">3.3VCC</text>
<text x="188.7" y="32.4">MOUNT-HOLE2.8</text>
<text x="188.7" y="30.3">H2</text>
<text x="188.7" y="35.6">H3</text>
<text x="23.7" y="38.7">DCJ0202</text>
<text x="30.8" y="41.3">GND</text>
<text x="66.6" y="41.3">RX</text>
<text x="137.5" y="37.8">ESP01</text>
<text x="188.7" y="37.7">MOUNT-HOLE2.8</text>
<text x="188.7" y="40.9">H4</text>
<text x="61.4" y="45.2">_TX1_EN</text>
<text x="61.4" y="47">_TX2_EN</text>
<text x="66.8" y="43.1">TX</text>
<text x="95.7" y="44.9">ISP_VCC</text>
<text x="129.5" y="43.1">3.3VCC</text>
<text x="188.7" y="43.1">MOUNT-HOLE2.8</text>
<text x="61.4" y="48.8">_TX3_EN</text>
<text x="61.4" y="50.6">_TX4_EN</text>
<text x="61.4" y="52.4">_TX5_EN</text>
<text x="61.4" y="53.8">_TX6_EN</text>
<text x="95.7" y="48.4">GND</text>
<text x="95.7" y="50.2">/RES</text>
<text x="127.5" y="48.9" transform="rotate(-90 127.5 48.9)">10K</text>
<text x="129.5" y="52.9">ESP_RST</text>
<text x="130.9" y="48" transform="rotate(-90 130.9 48)">R2</text>
<text x="141" y="52">ESP_GPIO0</text>
<text x="163.2" y="53.8">SCL_ESP_TX</text>
<text x="163.2" y="52">3.3VCC</text>
<text x="31.7" y="59.1">VCC</text>
<text x="31.7" y="55.5">GND</text>
<text x="31.7" y="57.3">3.3VCC</text>
<text x="62.3" y="59.1">PZ_RST</text>
<text x="65" y="55.5">DIR5</text>
<text x="65" y="57.3">DIR6</text>
<text x="93.9" y="59.1">DIR2</text>
<text x="93.9" y="57.3">DIR3</text>
<text x="93.9" y="55.5">DIR4</text>
<text x="163.2" y="57.3">GND</text>
<text x="163.2" y="55.5">SDA_ESP_RX</text>
<text x="23.9" y="62.6">DC_DC</text>
<text x="60.1" y="64.4">SCK</text>
<text x="61" y="62.7">MISO</text>
<text x="62.8" y="60.9">MOSI</text>
<text x="93.9" y="60.9">DIR1</text>
<text x="93.9" y="62.7">SDA_ESP_RX</text>
<text x="95.7" y="64.4">SCL_ESP_TX</text>
<text x="124.1" y="60.9" transform="rotate(-90 124.1 60.9)">S_ESP_RST</text>
<text x="150" y="60.8">ESP_PROG</text>
<text x="133" y="69.8">GND</text>
<text x="146.7" y="69.1" transform="rotate(-90 146.7 69.1)">S_ESP_PROG</text>
<text x="23.7" y="79.5">PZEM004T Connection</text>
<text x="31.7" y="84">PZ_RST</text>
<text x="70.8" y="84">PZ_RST</text>
<text x="109.9" y="84">PZ_RST</text>
<text x="31.7" y="87.5">VCC</text>
<text x="31.7" y="85.8">DIR1</text>
<text x="40.6" y="88.3">R3</text>
<text x="49.5" y="89.3">TX</text>
<text x="70.8" y="87.5">VCC</text>
<text x="70.8" y="85.8">DIR3</text>
<text x="79.7" y="88.3">R5</text>
<text x="88.6" y="89.3">TX</text>
<text x="109.9" y="87.5">VCC</text>
<text x="109.9" y="85.8">DIR5</text>
<text x="118.8" y="88.3">R16</text>
<text x="127.7" y="89.3">TX</text>
<text x="146.3" y="85.8" transform="rotate(-90 146.3 85.8)">VCC</text>
<text x="31.7" y="92.9">GND</text>
<text x="31.7" y="91.1">RX1</text>
<text x="40.6" y="91.6">10K</text>
<text x="41.5" y="93.8">JP1</text>
<text x="48.6" y="94.7">_TX1_EN</text>
<text x="70.8" y="92.9">GND</text>
<text x="70.8" y="91.1">RX3</text>
<text x="79.7" y="91.6">10K</text>
<text x="80.6" y="93.8">JP3</text>
<text x="87.7" y="94.7">_TX3_EN</text>
<text x="109.9" y="92.9">GND</text>
<text x="109.9" y="91.1">RX5</text>
<text x="118.8" y="91.6">10K</text>
<text x="119.7" y="93.8">JP5</text>
<text x="126.8" y="94.7">_TX5_EN</text>
<text x="147.1" y="91.6" transform="rotate(-90 147.1 91.6)">10K</text>
<text x="150.4" y="90.7" transform="rotate(-90 150.4 90.7)">R1</text>
<text x="153.6" y="95.1">D1</text>
<text x="178.5" y="95.1">D4</text>
<text x="24.7" y="96.3">CP1</text>
<text x="31.7" y="100">PZ_RST</text>
<text x="31.7" y="101.8">DIR2</text>
<text x="41.5" y="98.2">JP1</text>
<text x="63.8" y="96.3">CP3</text>
<text x="70.8" y="100">PZ_RST</text>
<text x="70.8" y="101.8">DIR4</text>
<text x="80.6" y="98.2">JP3</text>
<text x="102.9" y="96.3">CP5</text>
<text x="109.9" y="100">PZ_RST</text>
<text x="109.9" y="101.8">DIR6</text>
<text x="119.7" y="98.2">JP5</text>
<text x="153.6" y="98.8">BAT43</text>
<text x="160.6" y="96.4">RX1</text>
<text x="178.5" y="98.8">BAT43</text>
<text x="185.5" y="96.4">RX4</text>
<text x="31.7" y="103.5">VCC</text>
<text x="31.7" y="107.1">RX2</text>
<text x="40.6" y="107.6">10K</text>
<text x="40.6" y="104.3">R4</text>
<text x="49.5" y="105.3">TX</text>
<text x="70.8" y="103.5">VCC</text>
<text x="70.8" y="107.1">RX4</text>
<text x="79.7" y="107.6">10K</text>
<text x="79.7" y="104.3">R15</text>
<text x="88.6" y="105.3">TX</text>
<text x="109.9" y="103.5">VCC</text>
<text x="109.9" y="107.1">RX6</text>
<text x="118.8" y="107.6">10K</text>
<text x="118.8" y="104.3">R17</text>
<text x="127.7" y="105.3">TX</text>
<text x="153.6" y="105.9">BAT43</text>
<text x="153.6" y="102.2">D2</text>
<text x="160.6" y="103.5">RX2</text>
<text x="178.5" y="105.9">BAT43</text>
<text x="178.5" y="102.2">D5</text>
<text x="185.5" y="103.5">RX5</text>
<text x="24.7" y="112.3">CP2</text>
<text x="31.7" y="108.9">GND</text>
<text x="41.5" y="109.8">JP2</text>
<text x="48.6" y="110.7">_TX2_EN</text>
<text x="63.8" y="112.3">CP4</text>
<text x="70.8" y="108.9">GND</text>
<text x="80.6" y="109.8">JP4</text>
<text x="87.7" y="110.7">_TX4_EN</text>
<text x="102.9" y="112.3">CP6</text>
<text x="109.9" y="108.9">GND</text>
<text x="119.7" y="109.8">JP6</text>
<text x="126.8" y="110.7">_TX6_EN</text>
<text x="142.1" y="110.7">RX</text>
<text x="153.6" y="113.1">BAT43</text>
<text x="153.6" y="109.3">D3</text>
<text x="160.6" y="110.7">RX3</text>
<text x="167" y="110.7">RX</text>
<text x="178.5" y="113.1">BAT43</text>
<text x="178.5" y="109.3">D6</text>
<text x="185.5" y="110.7">RX6</text>
<text x="41.5" y="114.2">JP2</text>
<text x="80.6" y="114.2">JP4</text>
<text x="119.7" y="114.2">JP6</text>
<text x="59.2" y="122.2">PCB1_VCC</text>
<text x="142.8" y="122.2">PCB2_VCC</text>
<text x="226.3" y="122.2">PCB3_VCC</text>
<text x="47.2" y="131.5">OK1</text>
<text x="58.2" y="128.9" transform="rotate(-90 58.2 128.9)">10K</text>
<text x="61.5" y="128" transform="rotate(-90 61.5 128)">R7</text>
<text x="130.8" y="131.5">OK2</text>
<text x="141.7" y="128.9" transform="rotate(-90 141.7 128.9)">10K</text>
<text x="145.1" y="128" transform="rotate(-90 145.1 128)">R9</text>
<text x="214.3" y="131.5">OK5</text>
<text x="225.3" y="128.9" transform="rotate(-90 225.3 128.9)">10K</text>
<text x="228.6" y="129" transform="rotate(-90 228.6 129)">R13</text>
<text x="22.7" y="135">PCB1_A_DIR</text>
<text x="40.1" y="136.1">R6</text>
<text x="40.2" y="132.7">1K</text>
<text x="63.7" y="133.8">PCB1_DIR</text>
<text x="86.8" y="137.3">PCB1_A_GND</text>
<text x="106.3" y="135">PCB2_A_DIR</text>
<text x="123.7" y="136.1">R8</text>
<text x="123.7" y="132.7">1K</text>
<text x="147.2" y="133.8">PCB2_DIR</text>
<text x="170.3" y="137.3">PCB2_A_GND</text>
<text x="189.8" y="135">PCB3_A_DIR</text>
<text x="206.4" y="136.1">R11</text>
<text x="207.3" y="132.7">1K</text>
<text x="230.8" y="133.8">PCB3_DIR</text>
<text x="253.9" y="137.3">PCB3_A_GND</text>
<text x="29" y="140.3">PCB1_A_GND</text>
<text x="47.2" y="140.9">PC817</text>
<text x="59.2" y="140.9">PCB1_GND</text>
<text x="86.8" y="139.1">PCB1_A_DIR</text>
<text x="86.8" y="140.9">PCB1_A_RST</text>
<text x="112.5" y="140.3">PCB2_A_GND</text>
<text x="130.8" y="140.9">PC817</text>
<text x="142.8" y="140.9">PCB2_GND</text>
<text x="170.3" y="139.1">PCB2_A_DIR</text>
<text x="170.3" y="140.9">PCB2_A_RST</text>
<text x="196.1" y="140.3">PCB3_A_GND</text>
<text x="214.3" y="140.9">PC817</text>
<text x="226.3" y="140.9">PCB3_GND</text>
<text x="253.9" y="139.1">PCB3_A_DIR</text>
<text x="253.9" y="140.9">PCB3_A_RST</text>
<text x="47.2" y="149.3">OK4</text>
<text x="76.4" y="144.3">PCB1_D</text>
<text x="86.8" y="148.9">PCB1_RST</text>
<text x="86.8" y="147.1">PCB1_GND</text>
<text x="130.8" y="149.3">OK3</text>
<text x="160" y="144.3">PCB2_D</text>
<text x="170.3" y="147.1">PCB2_GND</text>
<text x="170.3" y="148.9">PCB2_RST</text>
<text x="214.3" y="149.3">OK6</text>
<text x="242.5" y="144.3">PCB2_D1</text>
<text x="253.9" y="147.1">PCB3_GND</text>
<text x="253.9" y="148.9">PCB3_RST</text>
<text x="24.4" y="152.8">PCB1_RST</text>
<text x="39.1" y="153.8">R12</text>
<text x="40.2" y="150.5">1K</text>
<text x="61.9" y="151.5">PCB1_A_RST</text>
<text x="76.5" y="155.9">PCB1_A</text>
<text x="86.8" y="150.7">PCB1_DIR</text>
<text x="86.8" y="152.4">PCB1_VCC</text>
<text x="107.9" y="152.8">PCB2_RST</text>
<text x="122.7" y="153.8">R10</text>
<text x="123.7" y="150.5">1K</text>
<text x="145.5" y="151.5">PCB2_A_RST</text>
<text x="160.1" y="155.9">PCB2_A</text>
<text x="170.3" y="152.4">PCB2_VCC</text>
<text x="170.3" y="150.7">PCB2_DIR</text>
<text x="191.5" y="152.8">PCB3_RST</text>
<text x="206.2" y="153.8">R14</text>
<text x="207.3" y="150.5">1K</text>
<text x="229" y="151.5">PCB3_A_RST</text>
<text x="242.6" y="155.9">PCB2_A1</text>
<text x="253.9" y="150.7">PCB3_DIR</text>
<text x="253.9" y="152.4">PCB3_VCC</text>
<text x="31.1" y="158.1">PCB1_GND</text>
<text x="47.2" y="158.7">PC817</text>
<text x="59.2" y="158.7">PCB1_A_GND</text>
<text x="114.7" y="158.1">PCB2_GND</text>
<text x="130.8" y="158.7">PC817</text>
<text x="142.8" y="158.7">PCB2_A_GND</text>
<text x="198.2" y="158.1">PCB3_GND</text>
<text x="214.3" y="158.7">PC817</text>
<text x="226.3" y="158.7">PCB3_A_GND</text>
</g>
<text font-size="1.8" fill="#c90d0c" x="269" y="176.4">OSHW Logo</text>
<g font-size="1.5" fill="#808080">
<text x="69.2" y="28.6">1</text>
<text x="75.1" y="28.6">2</text>
<text x="139.1" y="29.4">GND</text>
<text x="148.8" y="29.4">TXD</text>
<text x="29.3" y="32.2">1</text>
<text x="29.3" y="34">2</text>
<text x="29.3" y="35.7">3</text>
<text x="69.2" y="30.4">3</text>
<text x="69.2" y="32.2">5</text>
<text x="75.1" y="30.4">4</text>
<text x="75.1" y="32.2">6</text>
<text x="139.1" y="31.2">GPIO2</text>
<text x="139.1" y="33">GPIO0</text>
<text x="139.1" y="34.7">RXD</text>
<text x="146.7" y="31.2">CH_PD</text>
<text x="148.7" y="34.7">VCC</text>
<text x="148.8" y="33">RST</text>
<text x="72.4" y="41.1">2</text>
<text x="75.1" y="41.9">D0</text>
<text x="72.4" y="42.9">1</text>
<text x="72.4" y="44.6">5</text>
<text x="72.4" y="46.4">6</text>
<text x="75.1" y="43.6">D1</text>
<text x="75.1" y="45.4">D2</text>
<text x="75.1" y="47.2">D3</text>
<text x="82.8" y="47.2">L_GND</text>
<text x="84.4" y="43.6">RAW</text>
<text x="84.7" y="45.4">VCC</text>
<text x="89.7" y="42.9">24</text>
<text x="89.7" y="44.6">21</text>
<text x="89.7" y="46.4">4</text>
<text x="71.5" y="53.5">10</text>
<text x="72.4" y="48.2">7</text>
<text x="72.4" y="50">8</text>
<text x="72.4" y="51.7">9</text>
<text x="75.1" y="49">D4</text>
<text x="75.1" y="50.7">D5</text>
<text x="75.1" y="52.5">D6</text>
<text x="80.9" y="52.5">R_RESET</text>
<text x="81.1" y="50.7">L_RESET</text>
<text x="82.6" y="49">R_GND</text>
<text x="89.7" y="48.2">23</text>
<text x="91.1" y="51.7">22</text>
<text x="91.1" y="50">3</text>
<text x="156.9" y="53.5">3</text>
<text x="156.9" y="51.7">4</text>
<text x="27.1" y="58.9">1</text>
<text x="27.1" y="57.1">2</text>
<text x="27.1" y="55.3">3</text>
<text x="71.5" y="57.1">12</text>
<text x="71.5" y="58.9">13</text>
<text x="71.6" y="55.3">11</text>
<text x="75.1" y="54.3">D7</text>
<text x="75.1" y="56.1">D8</text>
<text x="75.1" y="57.9">D9</text>
<text x="75.1" y="59.6">D10</text>
<text x="86" y="57.9">A1</text>
<text x="86" y="59.6">A2</text>
<text x="86" y="56.1">A0</text>
<text x="89.7" y="57.1">18</text>
<text x="89.7" y="58.9">19</text>
<text x="89.7" y="55.3">17</text>
<text x="128.3" y="57.1" transform="rotate(-90 128.3 57.1)">1</text>
<text x="130.1" y="57.1" transform="rotate(-90 130.1 57.1)">2</text>
<text x="139" y="57.1" transform="rotate(-90 139 57.1)">4</text>
<text x="140.8" y="57.1" transform="rotate(-90 140.8 57.1)">3</text>
<text x="156.9" y="57.1">1</text>
<text x="156.9" y="55.3">2</text>
<text x="71.5" y="60.6">14</text>
<text x="71.5" y="62.4">15</text>
<text x="71.5" y="64.2">16</text>
<text x="75.1" y="61.4">D11(MOSI)</text>
<text x="75.1" y="63.2">D12(MISO)</text>
<text x="75.1" y="65">D13(SCK)</text>
<text x="86" y="61.4">A3</text>
<text x="86" y="63.2">A4</text>
<text x="86" y="65">A5</text>
<text x="89.7" y="60.6">20</text>
<text x="89.7" y="62.4">26</text>
<text x="89.7" y="64.2">25</text>
<text x="128.3" y="62" transform="rotate(-90 128.3 62)">3</text>
<text x="130.1" y="62" transform="rotate(-90 130.1 62)">4</text>
<text x="139" y="62" transform="rotate(-90 139 62)">2</text>
<text x="140.8" y="62" transform="rotate(-90 140.8 62)">1</text>
<text x="25.3" y="83.7">6</text>
<text x="64.4" y="83.7">6</text>
<text x="103.5" y="83.7">6</text>
<text x="25.3" y="89.1">3</text>
<text x="25.3" y="87.3">4</text>
<text x="25.3" y="85.5">5</text>
<text x="64.4" y="89.1">3</text>
<text x="64.4" y="87.3">4</text>
<text x="64.4" y="85.5">5</text>
<text x="103.5" y="89.1">3</text>
<text x="103.5" y="87.3">4</text>
<text x="103.5" y="85.5">5</text>
<text x="25.3" y="92.6">1</text>
<text x="25.3" y="90.9">2</text>
<text x="39.9" y="95.3">P0</text>
<text x="44.7" y="95.3">P1</text>
<text x="64.4" y="92.6">1</text>
<text x="64.4" y="90.9">2</text>
<text x="79" y="95.3">P0</text>
<text x="83.8" y="95.3">P1</text>
<text x="103.5" y="92.6">1</text>
<text x="103.5" y="90.9">2</text>
<text x="118.2" y="95.3">P0</text>
<text x="122.9" y="95.3">P1</text>
<text x="25.3" y="101.5">5</text>
<text x="25.3" y="99.7">6</text>
<text x="36.2" y="96.1">P0</text>
<text x="48.4" y="96.1">P1</text>
<text x="64.4" y="101.5">5</text>
<text x="64.4" y="99.7">6</text>
<text x="75.3" y="96.1">P0</text>
<text x="87.5" y="96.1">P1</text>
<text x="103.5" y="101.5">5</text>
<text x="103.5" y="99.7">6</text>
<text x="114.4" y="96.1">P0</text>
<text x="126.7" y="96.1">P1</text>
<text x="25.3" y="106.9">2</text>
<text x="25.3" y="105.1">3</text>
<text x="25.3" y="103.3">4</text>
<text x="64.4" y="106.9">2</text>
<text x="64.4" y="105.1">3</text>
<text x="64.4" y="103.3">4</text>
<text x="103.5" y="106.9">2</text>
<text x="103.5" y="105.1">3</text>
<text x="103.5" y="103.3">4</text>
<text x="25.3" y="108.6">1</text>
<text x="36.2" y="112.1">P0</text>
<text x="39.9" y="111.3">P0</text>
<text x="44.7" y="111.3">P1</text>
<text x="48.4" y="112.1">P1</text>
<text x="64.4" y="108.6">1</text>
<text x="75.3" y="112.1">P0</text>
<text x="79" y="111.3">P0</text>
<text x="83.8" y="111.3">P1</text>
<text x="87.5" y="112.1">P1</text>
<text x="103.5" y="108.6">1</text>
<text x="114.4" y="112.1">P0</text>
<text x="118.2" y="111.3">P0</text>
<text x="122.9" y="111.3">P1</text>
<text x="126.7" y="112.1">P1</text>
<text x="45.7" y="133.5">1</text>
<text x="45.7" y="137.1">2</text>
<text x="55.9" y="137.1">3</text>
<text x="55.9" y="133.5">4</text>
<text x="80.4" y="137.1">3</text>
<text x="129.3" y="133.5">1</text>
<text x="129.3" y="137.1">2</text>
<text x="139.5" y="137.1">3</text>
<text x="139.5" y="133.5">4</text>
<text x="164" y="137.1">3</text>
<text x="212.8" y="133.5">1</text>
<text x="212.8" y="137.1">2</text>
<text x="223" y="137.1">3</text>
<text x="223" y="133.5">4</text>
<text x="247.5" y="137.1">3</text>
<text x="80.4" y="140.6">1</text>
<text x="80.4" y="138.8">2</text>
<text x="164" y="140.6">1</text>
<text x="164" y="138.8">2</text>
<text x="247.5" y="140.6">1</text>
<text x="247.5" y="138.8">2</text>
<text x="80.4" y="148.6">3</text>
<text x="80.4" y="146.8">4</text>
<text x="164" y="148.6">3</text>
<text x="164" y="146.8">4</text>
<text x="247.5" y="148.6">3</text>
<text x="247.5" y="146.8">4</text>
<text x="45.7" y="151.3">1</text>
<text x="45.7" y="154.8">2</text>
<text x="55.9" y="154.8">3</text>
<text x="55.9" y="151.3">4</text>
<text x="80.4" y="152.2">1</text>
<text x="80.4" y="150.4">2</text>
<text x="129.3" y="151.3">1</text>
<text x="129.3" y="154.8">2</text>
<text x="139.5" y="154.8">3</text>
<text x="139.5" y="151.3">4</text>
<text x="164" y="152.2">1</text>
<text x="164" y="150.4">2</text>
<text x="212.8" y="151.3">1</text>
<text x="212.8" y="154.8">2</text>
<text x="223" y="154.8">3</text>
<text x="223" y="151.3">4</text>
<text x="247.5" y="152.2">1</text>
<text x="247.5" y="150.4">2</text>
</g>
</svg>
